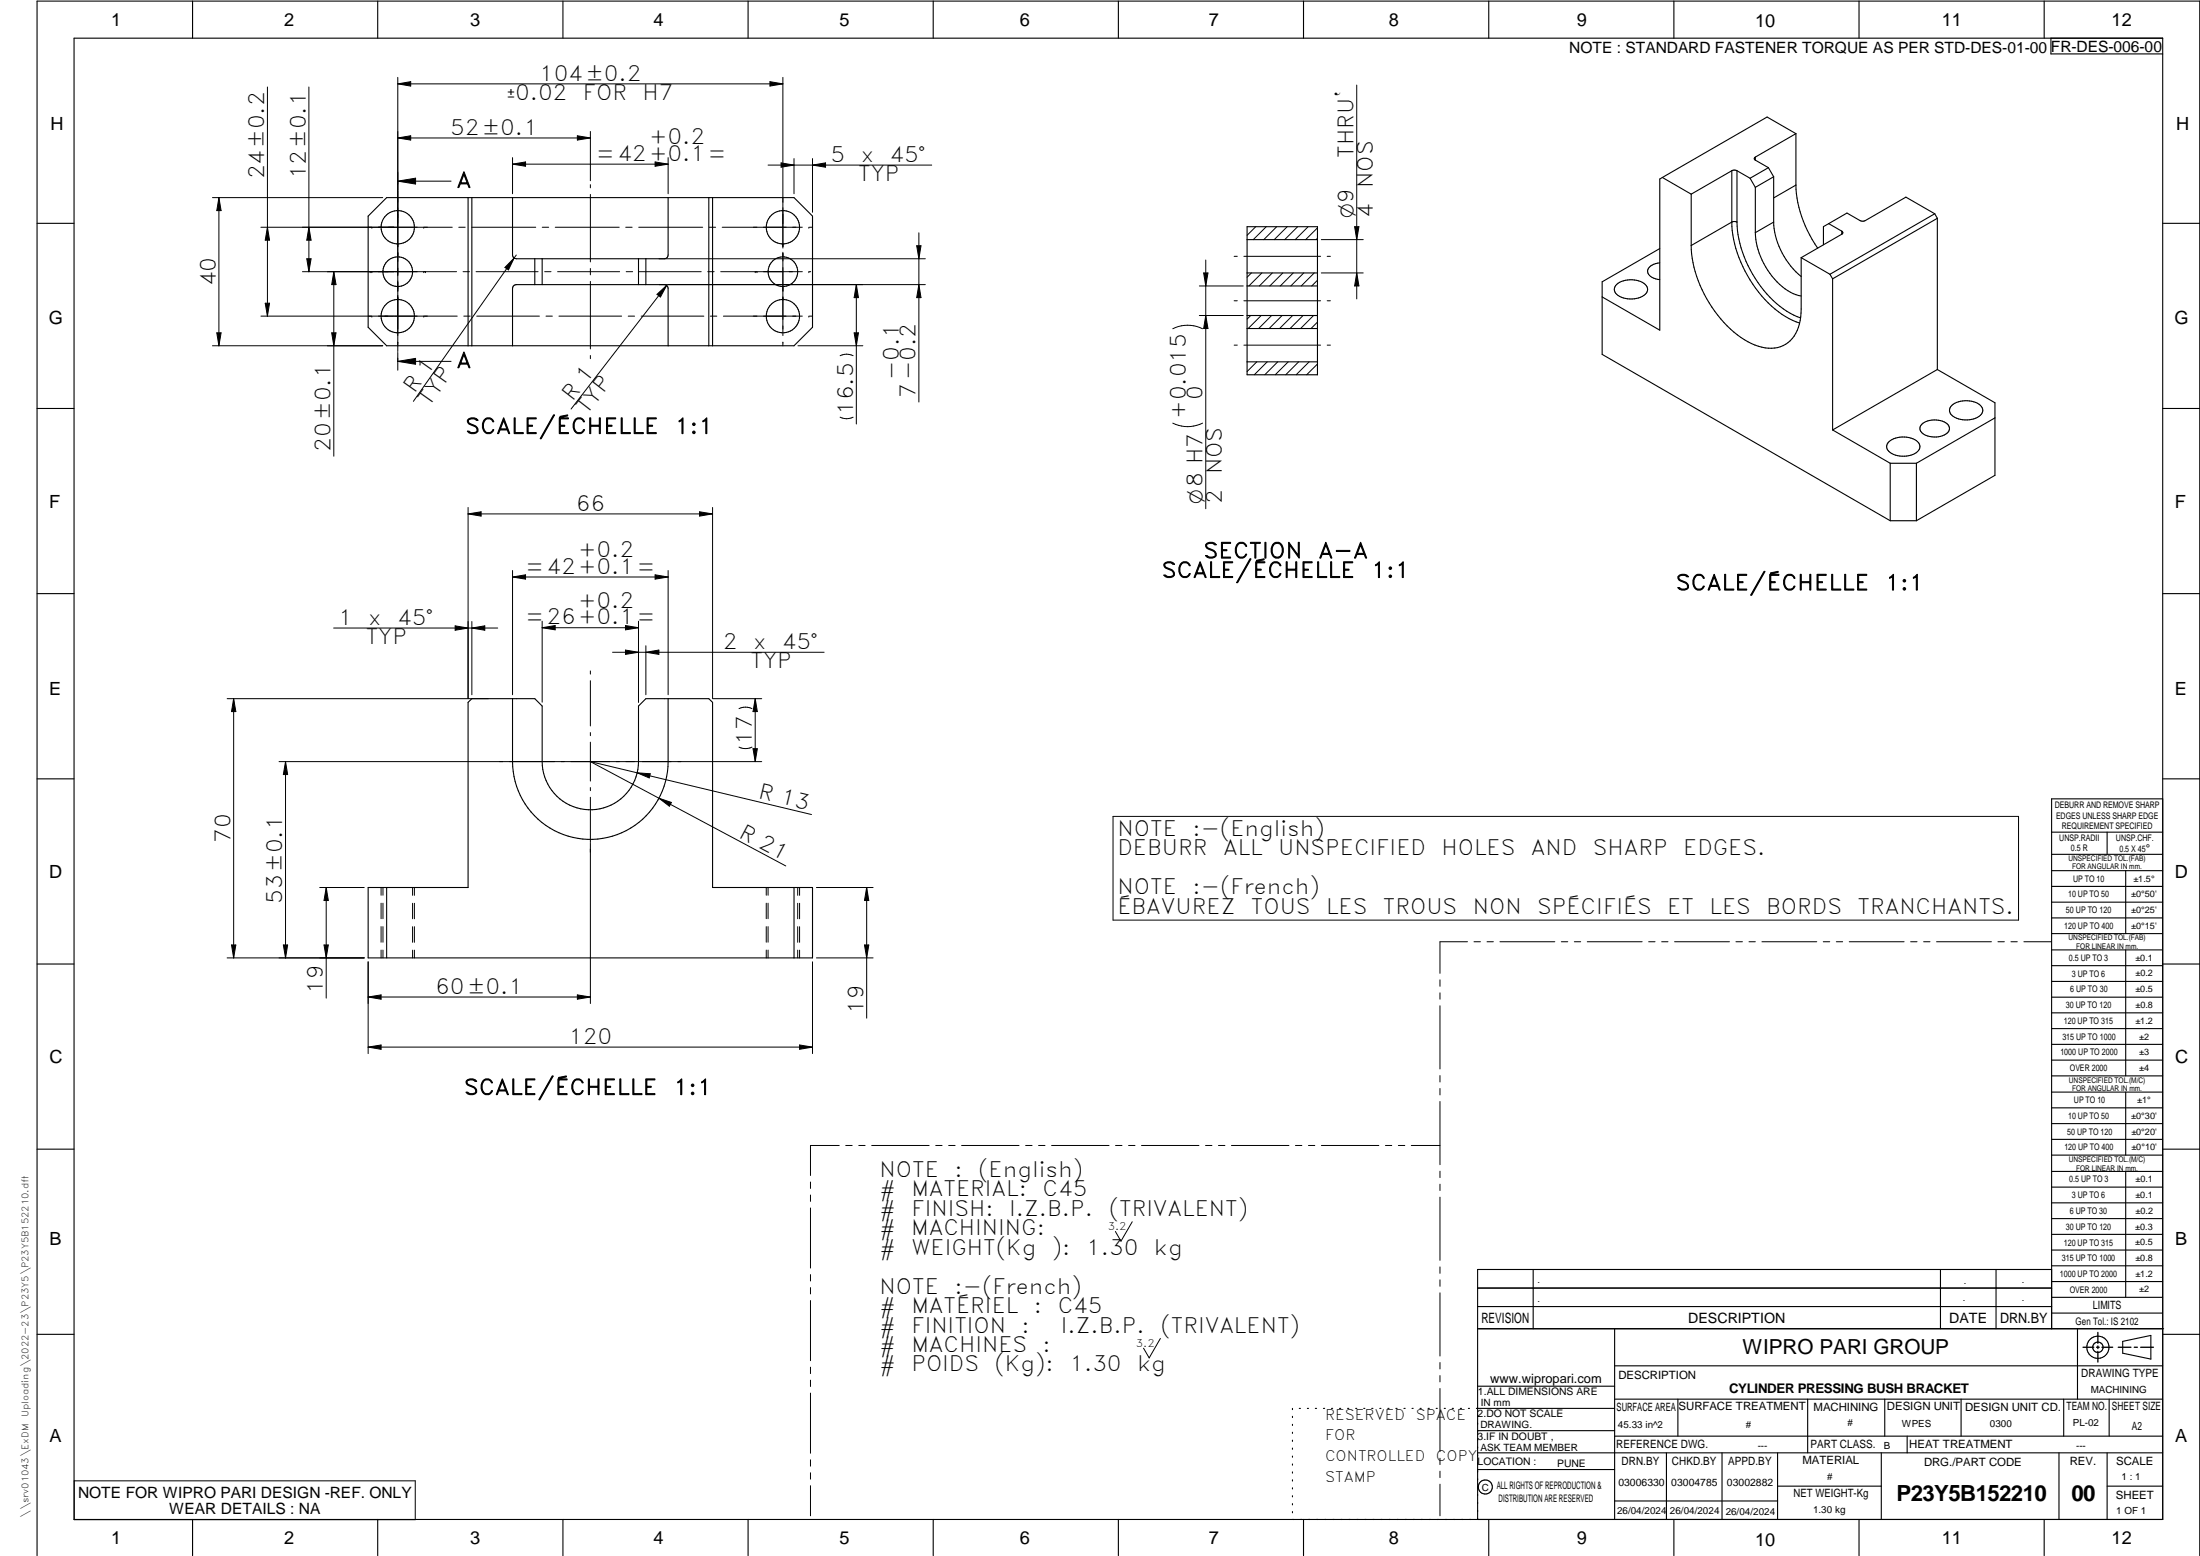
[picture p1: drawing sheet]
<svg xmlns="http://www.w3.org/2000/svg" width="594mm" height="420mm" viewBox="0 0 594 420" stroke-linecap="round" stroke-linejoin="round" font-family="sans-serif">
<g fill="none" stroke="#000" stroke-width=".3">
<path d="M20 10.3h564v400h-564zM52 .3v10M102 .3v10M152 .3v10M202 .3v10M252 .3v10M302 .3v10M352 .3v10M402 .3v10M452 .3v10M502 .3v10M552 .3v10"/>
<path d="M553.8 10.3v4.3h30.2M485 36.1v13.9M485 36.1l-11 6.3M485 36.1l-7.8-4.5-28.3 16.3M104.4 53.4h110l5 5v30l-5 5h-110l-5-5v-30zM126.4 53.4v40M127.4 53.4v40M138.4 53.4v15.5l.2 .5 .8 .5 40.3-.1 .5-.4 .2-.5v-15.5M191.4 53.4v40M192.4 53.4v40M448.9 47.9l-.7 .4v40.9l-15.6-9M448.9 47.9l7.8 4.5"/>
<path d="M456.7 52.4v13.9M467.6 60a32.7 32.7 0 0 0 15.5 26l2.9 1.2M467.6 60l-10.9 6.3M467.6 46.1l-10.9 6.3M467.6 46.1v13.9M469 46.1l3.6 2M469 46.1l-.8-.2-.6 .2M469 60l-.8-.2-.6 .2M469 60a31.2 31.2 0 0 0 14.4 24.6l2.8 1.2M469 46.1v13.9M472.6 48.1l1.4 2.5M474 42.4l-.3 .5 .3 .3"/>
<path d="M474 42.4v.8M474 43.2l3.5 2.1M474 50.6v12.2M477.5 45.3l-4.9 2.8M477.5 45.3l1.5 2.4M479 47.7l-5 2.9M479 47.7v12.3M479 60a20.5 20.5 0 0 0 7.4 14.7M479 60l-5 2.8M485 50a31.5 31.5 0 0 0 5.8 17M485 50l-6 3.4M522.5 57.7l-7.8-4.5-11.3 6.5-1.1-.1-3.6-2.1-4.9 2.9"/>
<path d="M522.5 57.7l.6 1.2M522.5 57.7l-28.3 16.4M523.1 58.9v40.9M523.1 58.9l-28.2 16.4M10 60.3h10M144.4 69.9v7M146.4 69.9v7M172.4 69.9v7M174.4 69.9v7M336.8 61.2h19v40h-19zM336.8 73.7h19M336.8 77.2h19"/>
<path d="M336.8 64.7h19M436.6 76.8a6.3 6.3 0 0 1 7.9 .3 1.87 1.87 0 0 1-1 2.9 6.4 6.4 0 0 1-7.2-.8l-.3-.7v-.7zM448.2 71a2.97 2.97 0 0 0-3.3 2.4 3.2 3.2 0 0 0 3.3 2.1M448.2 67.1l-15.6 9v19.6l77.8 44.9M456.7 66.3a32.6 32.6 0 0 0 15.3 26 9.9 9.9 0 0 0 10.8 .2 10.8 10.8 0 0 0 3.6-9.1v-13.8M474 62.8a20 20 0 0 0 10.2 16.5l2.2 .6M486.4 69.6l7.8 4.5M493.8 60.4l-1.4 .8v4.9M493.8 60.4l3.5 2M494.2 74.1l.7 1.2M494.9 75.3v40.8M497.3 63.2l-10.9 6.4"/>
<path d="M497.3 62.4l.3 .5-.3 .3M497.3 62.4v.8M584 60.3h10M138.4 93.4v-15.5l.2-.6 .5-.4h40.3l.8 .4 .2 .6v15.5M336.8 85.2h19M336.8 97.7h19M336.8 88.7h19M523.1 99.8l-28.2 16.3M523.1 99.8l15.6 9v19.6l-21.2 12.2M10 110.3h10M494.9 116.1l15.5 9M510.1 119.3a6.3 6.3 0 0 1 8 .3 2.09 2.09 0 0 1-1.6 3.1 6 6 0 0 1-6.9-1.4l-.1-1.1z"/>
<path d="M519 114.6a5.7 5.7 0 0 1 7.1 .1 1.75 1.75 0 0 1-1.1 2.8 5.7 5.7 0 0 1-6.3-1l-.3-1zM527.1 109.5a6.3 6.3 0 0 1 7.9 .3 1.88 1.88 0 0 1-1 2.9 6.4 6.4 0 0 1-7.2-.9l-.3-.7v-.7zM538.7 112.8l-21.2 12.3M584 110.3h10M510.4 125.1h7.1M510.4 125.1v15.5M517.5 125.1v15.5M510.4 140.6h7.1M10 160.3h10M584 160.3h10M126.4 189.7l1-1h17l2 1.9v15.1a13 13 0 0 0 13 13 13 13 0 0 0 13-13v-15.1l2-1.9h17l1 1v49.9h27v19.1h-120v-19.1h27zM180.4 188.7v17a21 21 0 0 1-21 21 21 21 0 0 1-21-21v-17"/>
<path d="M10 210.3h10M584 215.7h-30v143.1M584 210.3h10M104.4 239.6v19.1M214.4 239.6v19.1M554 230.7h30M554 224.7h30M554 235.1h30M554 239.4h30M569 224.7v6M574 235.1v17M554 243.6h30"/>
<path d="M554 247.9h30M554 252.1h30M554 256.5h30M574 256.5v34M10 260.3h10M554 260.8h30M554 265h30M554 269.3h30M554 273.5h30M554 277.7h30M584 260.3h10M554 282h30"/>
<path d="M554 286.3h30M554 290.5h30M554 294.9h30M554 299.1h30M574 294.9v17M10 310.3h10M554 303.4h30M554 307.7h30M554 311.9h30M554 316.3h30M574 316.3v34M584 310.3h10"/>
<path d="M554 320.5h30M554 324.8h30M554 329.1h30M554 333.3h30M554 337.5h30M399 358.8h185.3M399 352.8h155M399 347.8h155M414 342.8v16M436 358.8v51.5M524 342.8v16M539 342.8v16"/>
<path d="M554 342.8h-155v67.5M554 341.8h30M554 346.1h30M554 350.3h30M554 354.6h30M561 358.8v19M10 360.3h10M399 374.3h37M436 368.8h148M436 377.8h148M453.1 377.8v10M488.1 377.8v14.5"/>
<path d="M508.9 377.8v10M529.6 377.8v10M557.3 377.8v10M569.5 377.8v10M573.2 362.2l7.6-1.6v6.4l-7.6-1.6zM584 360.3h10M349 380.3v.3M349 382.4v.4M349 384.6v.3M349 386.7v.4M349 388.9v.3M349 391v.4"/>
<path d="M349 393.2v.3M349 395.3v.3M349 397.4v.4M349 399.6v.3M350.9 380.3h.3M353 380.3h.3M355.2 380.3h.3M357.4 380.3h.3M359.6 380.3h.3M361.7 380.3h.3M363.9 380.3h.3M366.1 380.3h.3"/>
<path d="M368.3 380.3h.3M370.4 380.3h.3M372.6 380.3h.3M374.8 380.3h.3M376.9 380.3h.4M379.1 380.3h.3M381.3 380.3h.3M383.4 380.3h.4M385.6 380.3h.4M387.8 380.3h.3M390 380.3h.3M392.1 380.3h.4"/>
<path d="M394.3 380.3h.4M396.5 380.3h.3M399 396.8h37M399 392.3h185M399 386.3h37M436 387.8h148M436 380.3h-37.3M450 392.3v18M465 392.3v18M480 392.3v18M508 392.3v18M515 387.8v4.5"/>
<path d="M556 392.3v18M569 392.3v18M52 410.3v9.8M102 410.3v9.8M152 410.3v9.8M202 410.3v9.8M252 410.3v9.8M302 410.3v9.8M349 401.7v.4M349 403.9v.3M349 406v.4M349 408.2v.3"/>
<path d="M352 410.3v9.8M402 410.3v9.8M436 405.3h44M452 410.3v9.8M480 401.3h28M502 410.3v9.8M552 410.3v9.8M569 401.3h15M10 420.1v-419.8h584v419.8"/>
<circle cx="107.4" cy="61.4" r="4.5"/>
<circle cx="107.4" cy="73.4" r="4"/>
<circle cx="211.4" cy="73.4" r="4"/>
<circle cx="211.4" cy="61.4" r="4.5"/>
<circle cx="107.4" cy="85.4" r="4.5"/>
<circle cx="211.4" cy="85.4" r="4.5"/>
<circle cx="566.5" cy="363.8" r="1.4"/>
<circle cx="566.5" cy="363.8" r="3"/>
<circle cx="401.1" cy="401.5" r="1.91"/>
</g>
<g fill="none" stroke="#000" stroke-width=".27">
<path d="M72.2 23.5v61.9M83.4 23.5v49.9M107.4 22.6h104M107.4 37.3h52M107.4 22.6l3.5-.5v1.1zM107.4 20.9v74M107.4 37.3l3.5-.6v1.1zM155.9 36.7l3.5 .6-3.5 .5zM159.4 35.5v13.3M207.9 22.1l3.5 .5-3.5 .6zM211.4 20.9v46.1M366.4 23v57.7"/>
<path d="M57.4 53.4h46M59.1 53.4l.6 3.5h-1.2zM59.1 53.4v40M107.4 54.4h.1M107.4 48.9h14.4M107.4 48.9l4.8-.8v1.6zM138.4 42.6v9.7M138.4 44.3l3.5-.6v1.2zM138.4 44.3h42M159.4 49.9v.8M159.4 52.5v18.2M176.9 43.7l3.5 .6-3.5 .6z"/>
<path d="M180.4 42.6v9.7M207.4 44.6h44.2M210.9 44l3.5 .6-3.5 .5zM211.4 54.4h.1M214.4 42.8v9.5M219.4 42.8v14.5M219.4 44.6l3.5-.6v1.1zM70.5 61.4h51.6M72.2 61.4l.6 3.5h-1.2zM81.7 73.4h41.6M82.8 69.9h1.2l-.6 3.5zM83.4 61.4l.6 3.5h-1.2z"/>
<path d="M90.1 73.4v49.8M90.1 73.4l.6 3.5h-1.1zM99.9 73.4h.1M100.4 61.4h.1M100.4 73.4h.1M107.4 68.4h.1M107.4 78.4h.1M107.4 66.4h.1M107.4 65.9h.1M114.4 61.4h.1M114.4 73.4h.1M114.9 73.4h.1"/>
<path d="M123.9 61.4h1.7M125 73.4h1.8M127.4 61.4h17.3M128.6 73.4h16.7M138.8 69.7l-1.5 3.2-1-.7zM139.4 68.9l-27.8 39.5M146.4 61.4h1.8M147.1 73.4h1.7M149.9 61.4h17.3M150.6 73.4h16.7M159.4 72.5v1.7M159.4 76v18.2"/>
<path d="M169 61.4h1.7M169.1 73.4h1.7M172.5 61.4h17.3M172.6 73.4h16.8M177.4 79.5l2.6-2.4-1.7 3.1zM178 76.9h71.9M178 69.9h71.9M180 77.1l-25.8 33.3M191.1 73.4h1.7M191.5 61.4h1.7M194.6 73.4h22.1M195 61.4h21.7"/>
<path d="M203.9 73.4h.1M204.4 73.4h.1M211.4 78.4h.1M211.4 66.4h.1M211.4 65.9h.1M211.4 68.4h.1M211.4 68.1v22.5M218.4 73.4h.1M218.4 61.4h.1M218.5 73.4h.4M218.5 61.4h.8M219.4 61.4h.1"/>
<path d="M231.2 76.9l.6 3.5h-1.2zM231.2 76.9v37.6M247.5 66.4h1.2l-.6 3.5zM248.1 76.9l.6 3.5h-1.2zM248.1 62.9v45.7M323.9 77.2h11.8M325 73.7h1.2l-.6 3.5zM325.6 70.2v67.2M333.3 69.2h.8M335.9 69.2h20.7M337.9 73.7l-1.1 1.2M339.1 61.2l-2.3 2.3"/>
<path d="M340.8 73.7l-3.6 3.5M341.9 61.2l-3.5 3.5M343.6 73.7l-3.5 3.5M344.8 61.2l-3.5 3.5M346.4 73.7l-3.5 3.5M347.6 61.2l-3.5 3.5M349.2 73.7l-3.5 3.5M350.4 61.2l-3.5 3.5M352.1 73.7l-3.5 3.5M353.2 61.2l-3.4 3.5M354.9 73.7l-3.5 3.5M355.8 75.7l-1.6 1.5"/>
<path d="M355.8 64.3l-.4 .4M355.8 61.5l-3.2 3.2M356.8 64.7h11.3M356.8 73.7h11.3M358.4 69.2h.9M365.8 61.2h1.2l-.6 3.5zM366.4 73.7l.6 3.5h-1.2zM57.4 93.4h46M58.5 89.9h1.2l-.6 3.5zM70.5 85.4h53M71.6 81.9h1.2l-.6 3.5zM89.6 89.9h1.1l-.6 3.5z"/>
<path d="M100.4 85.4h.1M107.4 92.4h.1M107.4 95.2v4.8M107.4 97.6l4.8-.8v1.6zM107.4 80.4h.1M107.4 80.8h.1M107.4 97.6h14.4M114.4 85.4h.1M125.2 85.4h1.8M128.7 85.4h17M147.4 85.4h1.8M150.9 85.4h17"/>
<path d="M159.4 96v.9M169.6 85.4h1.8M173.1 85.4h17M191.8 85.4h1.8M195.3 85.4h21.4M211.4 92.4h.1M211.4 80.4h.1M211.4 80.8h.1M211.4 92.5v.7M211.4 93.3v.1M215.5 93.4h17.5M218.4 85.4h.1"/>
<path d="M218.5 85.4h.8M219.4 85.4h.1M230.4 96.1l-1.8-.5-1.7 .5M230.6 89.9h1.2l-.6 3.5zM323.9 85.2h11.8M324.7 88.8a9 9 0 0 0-8 0M325.6 85.2l.6 3.5h-1.2zM333.3 81.2h.8M333.3 93.2h.8M335.9 81.2h20.7M335.9 93.2h20.7M337.7 85.2l-.9 1"/>
<path d="M339.4 97.7l-2.6 2.6M340.6 85.2l-3.5 3.5M342.2 97.7l-3.5 3.5M343.4 85.2l-3.5 3.5M345 97.7l-3.5 3.5M346.2 85.2l-3.5 3.5M347.9 97.7l-3.5 3.5M349.1 85.2l-3.6 3.5M350.7 97.7l-3.5 3.5M351.9 85.2l-3.5 3.5M353.5 97.7l-3.5 3.5M354.7 85.2l-3.5 3.5"/>
<path d="M355.8 98.3l-3 2.9M355.8 87l-1.8 1.7M358.4 81.2h.9M358.4 93.2h.9M230.4 112.6l-1.8 .5-1.7-.5M316.7 114.3a9 9 0 0 0 8 0M355.8 101.1l-.1 .1M126.4 137v51.6M126.4 138.8l3.5-.6v1.2zM126.4 138.8h66M188.9 138.2l3.5 .6-3.5 .6zM192.4 137v51.6"/>
<path d="M138.4 154.1v33.5M138.4 155.8l3.5-.6v1.2zM138.4 155.8h42M176.9 155.2l3.5 .6-3.5 .6zM180.4 154.1v33.5M90.1 169.6h44.3M122.9 169l3.5 .6-3.5 .6zM127.4 169.6l3.5-.6v1.2zM127.4 167.8v19.8M146.4 167.7v21.9M146.4 169.5l3.5-.6v1.2zM146.4 169.5h26"/>
<path d="M165.4 176.1h57.1M168.9 168.9l3.5 .6-3.5 .6zM168.9 175.5l3.5 .6-3.5 .6zM172.4 167.7v21.9M174.4 176.1l3.5-.6v1.2zM174.4 174.4v13.2M61.3 188.7h70.6M63.1 188.7l.6 3.5h-1.2zM63.1 188.7v70M159.4 181.2v.8M159.4 183.8v12.2M159.4 197.8v.8"/>
<path d="M192.5 188.7h13.2M199.6 191.3l1.7-.4 1.8 .4M203.9 188.7l.6 3.5h-1.2zM203.9 188.7v17M75.3 205.7h130.4M77.1 205.7l.6 3.4h-1.2zM77.1 205.7v53M159.4 212.7v.8M159.4 215.3v12.2M159.4 200.4v10.5M172.1 208.7l3.5 .2-.3 1.2zM177.9 215.5l3.4 1.2-.5 1z"/>
<path d="M199.6 201.7l1.7 .4 1.8-.4M203.3 202.2h1.2l-.6 3.5zM219.1 219.9l-59.7-14.2 52.8 28.1M86.3 239.6h12.1M88.1 239.6l.6 3.6h-1.2zM88.1 239.6v29.9M102.9 239.6v2.1M103.4 239.6v2.1M111.4 239.6v2.2M111.9 239.6v2.2M159.4 227.7v43.3M206.9 239.6v2.1"/>
<path d="M207.4 239.6v2.1M215.4 239.6v2.2M215.9 239.6v2.2M220.5 239.6h15.3M234 239.6l.6 3.6h-1.2zM234 239.6v35.3M300.6 220.5h244.5v28h-244.5zM61.3 258.7h37.1M62.5 255.2h1.2l-.6 3.5zM76.5 255.2h1.2l-.6 3.5zM87.5 255.2h1.2l-.6 3.5zM99.4 259.7v24.8"/>
<path d="M102.9 243.9v4.2M102.9 250.2v4.2M102.9 256.5v2.2M103.4 243.9v4.2M103.4 250.2v4.2M103.4 256.5v2.2M111.4 243.9v4.2M111.4 250.2v4.2M111.4 256.6v2.1M111.9 243.9v4.2M111.9 250.2v4.2M111.9 256.6v2.1"/>
<path d="M206.9 243.9v4.2M206.9 250.2v4.2M206.9 256.5v2.2M207.4 243.9v4.2M207.4 250.2v4.2M207.4 256.5v2.2M215.4 243.9v4.2M215.4 250.2v4.2M215.4 256.6v2.1M215.9 243.9v4.2M215.9 250.2v4.2M215.9 256.6v2.1"/>
<path d="M219.4 259.7v24.8M220.5 258.7h15.3M233.4 255.2h1.2l-.6 3.5zM396.3 254.3h-7.5v8.5M398 254.3h1.8M401.5 254.3h1.8M405 254.3h14.9M421.6 254.3h1.7M425.1 254.3h1.7M428.6 254.3h14.8M445.2 254.3h1.7M448.7 254.3h1.7"/>
<path d="M452.2 254.3h14.8M468.8 254.3h1.7M472.3 254.3h1.7M475.8 254.3h14.8M492.4 254.3h1.7M495.9 254.3h1.7M499.4 254.3h14.8M515.9 254.3h1.8M519.4 254.3h1.8M522.9 254.3h14.9M539.5 254.3h1.7M543 254.3h1.7"/>
<path d="M546.5 254.3h7.4M99.4 269.2l3.5-.6v1.2zM99.4 269.2h60M155.9 268.6l3.5 .6-3.5 .6zM388.8 264.6v1.7M388.8 268.1v1.7M388.8 271.6v17M99.4 282.7l3.5-.5v1.1zM99.4 282.7h120M215.9 282.2l3.5 .5-3.5 .6zM388.8 290.4v1.8M388.8 293.9v1.8"/>
<path d="M388.8 297.4v17.1M218.9 319.2v1.7M226.6 309.3h-7.7v8.1M228.4 309.3h1.7M231.9 309.3h1.7M235.4 309.3h15.5M252.7 309.3h1.7M256.2 309.3h1.7M259.7 309.3h15.5M277 309.3h1.7M280.5 309.3h1.7M284 309.3h15.5"/>
<path d="M301.2 309.3h1.8M304.8 309.3h1.7M308.2 309.3h15.6M325.5 309.3h1.8M329 309.3h1.8M332.5 309.3h15.6M349.8 309.3h1.8M353.3 309.3h1.7M356.8 309.3h15.5M374.1 309.3h1.7M377.6 309.3h1.7M381.1 309.3h7.7"/>
<path d="M388.8 316.3v1.7M388.8 319.8v1.7M218.9 322.7v1.7M218.9 326.2v16.2M305.7 329.9l-3 5.3-1.5-2.7M388.8 323.3v17M218.9 344.2v1.7M218.9 347.7v1.7M218.9 351.2v16.2M388.8 342.1v1.7M388.8 345.6v1.7M388.8 349.1v17.1"/>
<path d="M218.9 369.2v1.7M218.9 372.7v1.7M218.9 376.2v16.2M313.3 361.4l-3 5.3-1.5-2.7M388.8 367.9v1.8M388.8 371.4v1.7M388.8 374.9v17.1M20 399.9h92.1v10.5h-92.1zM218.9 394.2v1.7M218.9 397.7v1.7M388.8 393.8v1.7M388.8 397.3v1.7"/>
<path d="M218.9 401.2v8.1M388.8 400.8v8.5"/>
</g>
<path d="M566.5 359.8v2.9M562.5 363.8h2.9M566.1 363.8h.8M566.5 363.5v.7M566.5 364.9v2.9M567.6 363.8h2.9M572 363.8h3.4M576.3 363.8h.9M578.1 363.8h3.4" fill="none" stroke="#000" stroke-width=".36"/>
<g fill="#000">
<path d="M107.4 37.3l3.5-.6v1.1zM107.4 22.6l3.5-.5v1.1zM155.9 36.7l3.5 .6-3.5 .5zM207.9 22.1l3.5 .5-3.5 .6zM59.1 53.4l.6 3.5h-1.2zM107.4 48.9l4.8-.8v1.6zM138.4 44.3l3.5-.6v1.2zM176.9 43.7l3.5 .6-3.5 .6zM210.9 44l3.5 .6-3.5 .5zM219.4 44.6l3.5-.6v1.1zM72.2 61.4l.6 3.5h-1.2zM82.8 69.9h1.2l-.6 3.5z"/>
<path d="M83.4 61.4l.6 3.5h-1.2zM90.1 73.4l.6 3.5h-1.1zM138.8 69.7l-1.5 3.2-1-.7zM247.5 66.4h1.2l-.6 3.5zM325 73.7h1.2l-.6 3.5zM365.8 61.2h1.2l-.6 3.5zM366.4 73.7l.6 3.5h-1.2zM58.5 89.9h1.2l-.6 3.5zM71.6 81.9h1.2l-.6 3.5zM89.6 89.9h1.1l-.6 3.5zM107.4 97.6l4.8-.8v1.6zM177.4 79.5l2.6-2.4-1.7 3.1z"/>
<path d="M231.2 76.9l.6 3.5h-1.2zM230.6 89.9h1.2l-.6 3.5zM248.1 76.9l.6 3.5h-1.2zM325.6 85.2l.6 3.5h-1.2zM126.4 138.8l3.5-.6v1.2zM188.9 138.2l3.5 .6-3.5 .6zM138.4 155.8l3.5-.6v1.2zM176.9 155.2l3.5 .6-3.5 .6zM122.9 169l3.5 .6-3.5 .6zM127.4 169.6l3.5-.6v1.2zM146.4 169.5l3.5-.6v1.2zM168.9 168.9l3.5 .6-3.5 .6z"/>
<path d="M168.9 175.5l3.5 .6-3.5 .6zM174.4 176.1l3.5-.6v1.2zM63.1 188.7l.6 3.5h-1.2zM203.9 188.7l.6 3.5h-1.2zM77.1 205.7l.6 3.4h-1.2zM172.1 208.7l3.5 .2-.3 1.2zM177.9 215.5l3.4 1.2-.5 1zM203.3 202.2h1.2l-.6 3.5zM62.5 255.2h1.2l-.6 3.5zM76.5 255.2h1.2l-.6 3.5zM87.5 255.2h1.2l-.6 3.5zM88.1 239.6l.6 3.6h-1.2z"/>
<path d="M234 239.6l.6 3.6h-1.2zM233.4 255.2h1.2l-.6 3.5zM99.4 269.2l3.5-.6v1.2zM155.9 268.6l3.5 .6-3.5 .6zM99.4 282.7l3.5-.5v1.1zM215.9 282.2l3.5 .5-3.5 .6z"/>
</g>
<g font-size="6">
<text x="512.1" y="405.2">P23Y5B152210</text>
<text x="559.4" y="405.2">00</text>
</g>
<g font-size="5.7">
<text x="145.6" y="21.8">104±0.2</text>
<text x="157.4" y="27">FOR</text>
<text x="173.5" y="27">H7</text>
<text x="121.6" y="36.4">52±0.1</text>
<text x="175.3" y="38.9">+0.2</text>
<text x="161" y="43.4">=42+0.1=</text>
<text x="224.3" y="43.7">5</text>
<text x="232.4" y="43.7">x</text>
<text x="240.2" y="43.7">45°</text>
<text x="365.5" y="42.6" transform="rotate(-90 365.5 42.6)">THRU`</text>
<text x="71.3" y="48.5" transform="rotate(-90 71.3 48.5)">24±0.2</text>
<text x="82.5" y="48.5" transform="rotate(-90 82.5 48.5)">12±0.1</text>
<text x="123.3" y="50.7">A</text>
<text x="231.7" y="49">TYP</text>
<text x="370.7" y="50.8" transform="rotate(-90 370.7 50.8)">NOS</text>
<text x="370.7" y="58.9" transform="rotate(-90 370.7 58.9)">4</text>
<text x="58.2" y="77.3" transform="rotate(-90 58.2 77.3)">40</text>
<text x="123.3" y="99.3">A</text>
<text x="111.9" y="106.4" transform="rotate(-55 111.9 106.4)">R 1</text>
<text x="242.7" y="102.7" transform="rotate(-90 242.7 102.7)">-0.1</text>
<text x="247.2" y="107.3" transform="rotate(-90 247.2 107.3)">7-0.2</text>
<text x="115.9" y="109.9" transform="rotate(-55 115.9 109.9)">TYP</text>
<text x="154.6" y="108.5" transform="rotate(-52 154.6 108.5)">R 1</text>
<text x="158.4" y="112.2" transform="rotate(-52 158.4 112.2)">TYP</text>
<text x="230.4" y="112" transform="rotate(-90 230.4 112)">16.5</text>
<text x="320.2" y="113" transform="rotate(-90 320.2 113)">+0.015</text>
<text x="324.7" y="108.1" transform="rotate(-90 324.7 108.1)">0</text>
<text x="125.6" y="117.1">SCALE/ÉCHELLE</text>
<text x="182.2" y="117.1">1:1</text>
<text x="89.3" y="122" transform="rotate(-90 89.3 122)">20±0.1</text>
<text x="330" y="128" transform="rotate(-90 330 128)">NOS</text>
<text x="155.5" y="137.9">66</text>
<text x="330" y="136.1" transform="rotate(-90 330 136.1)">2</text>
<text x="141.9" y="154.9">=42+0.1=</text>
<text x="156.1" y="150.4">+0.2</text>
<text x="313.7" y="156">SCALE/ÉCHELLE</text>
<text x="325" y="150.7">SECTION</text>
<text x="356" y="150.7">A-A</text>
<text x="370.3" y="156">1:1</text>
<text x="452.5" y="159.3">SCALE/ÉCHELLE</text>
<text x="509.1" y="159.3">1:1</text>
<text x="156.1" y="164.1">+0.2</text>
<text x="91.3" y="168.7">1</text>
<text x="98.8" y="174">TYP</text>
<text x="99.4" y="168.7">x</text>
<text x="107.2" y="168.7">45°</text>
<text x="141.9" y="168.6">=</text>
<text x="147.5" y="168.6">26+0.1=</text>
<text x="195.2" y="175.2">2</text>
<text x="203.4" y="175.2">x</text>
<text x="211.1" y="175.2">45°</text>
<text x="202.7" y="180.5">TYP</text>
<text x="203.1" y="201.1" transform="rotate(-90 203.1 201.1)">17</text>
<text x="204.6" y="215.6" transform="rotate(13 204.6 215.6)">R 13</text>
<text x="62.2" y="227.6" transform="rotate(-90 62.2 227.6)">70</text>
<text x="199.2" y="225.9" transform="rotate(28 199.2 225.9)">R 21</text>
<text x="301.8" y="225.7">NOTE</text>
<text x="322" y="225.7">:-(English)</text>
<text x="301.8" y="230.9">DEBURR</text>
<text x="330.3" y="230.9">ALL</text>
<text x="345.1" y="230.9">UNSPECIFIED</text>
<text x="389.3" y="230.9">HOLES</text>
<text x="413.4" y="230.9">AND</text>
<text x="430.1" y="230.9">SHARP</text>
<text x="454.5" y="230.9">EDGES.</text>
<text x="76.2" y="244" transform="rotate(-90 76.2 244)">53±0.1</text>
<text x="301.8" y="241.4">NOTE</text>
<text x="322" y="241.4">:-(French)</text>
<text x="301.8" y="246.7">ÉBAVUREZ</text>
<text x="337.8" y="246.7">TOUS</text>
<text x="358.1" y="246.7">LES</text>
<text x="373.4" y="246.7">TROUS</text>
<text x="397.7" y="246.7">NON</text>
<text x="415.1" y="246.7">SPÉCIFIÉS</text>
<text x="450.2" y="246.7">ET</text>
<text x="461.6" y="246.7">LES</text>
<text x="477" y="246.7">BORDS</text>
<text x="501.6" y="246.7">TRANCHANTS.</text>
<text x="87.2" y="268.3" transform="rotate(-90 87.2 268.3)">19</text>
<text x="117.6" y="268.4">60±0.1</text>
<text x="233.1" y="273.7" transform="rotate(-90 233.1 273.7)">19</text>
<text x="153.5" y="281.9">120</text>
<text x="125.3" y="295.6">SCALE/ÉCHELLE</text>
<text x="181.9" y="295.6">1:1</text>
<text x="237.5" y="317.8">NOTE</text>
<text x="257.7" y="317.8">:</text>
<text x="264.2" y="317.8">(English)</text>
<text x="237.5" y="323.1">#</text>
<text x="246.1" y="323.1">MATERIAL:</text>
<text x="281.5" y="323.1">C45</text>
<text x="237.5" y="328.3">#</text>
<text x="246.1" y="328.3">FINISH:</text>
<text x="272.5" y="328.3">I.Z.B.P.</text>
<text x="299.4" y="328.3">(TRIVALENT)</text>
<text x="237.5" y="333.6">#</text>
<text x="246.1" y="333.6">MACHINING:</text>
<text x="237.5" y="338.8">#</text>
<text x="246.1" y="338.8">WEIGHT(Kg</text>
<text x="284" y="338.8">):</text>
<text x="293.3" y="338.8">1.30</text>
<text x="311.6" y="338.8">kg</text>
<text x="237.5" y="349.3">NOTE</text>
<text x="257.7" y="349.3">:-(French)</text>
<text x="237.5" y="354.6">#</text>
<text x="237.5" y="359.8">#</text>
<text x="246.1" y="354.6">MATÉRIEL</text>
<text x="246.1" y="359.8">FINITION</text>
<text x="275.9" y="359.8">:</text>
<text x="279.2" y="354.6">:</text>
<text x="285.6" y="354.6">C45</text>
<text x="286.5" y="359.8">I.Z.B.P.</text>
<text x="313.4" y="359.8">(TRIVALENT)</text>
<text x="237.5" y="365.1">#</text>
<text x="246.1" y="365.1">MACHINES</text>
<text x="281.6" y="365.1">:</text>
<text x="237.5" y="370.3">#</text>
<text x="246.1" y="370.3">POIDS</text>
<text x="268.6" y="370.3">(Kg):</text>
<text x="288.8" y="370.3">1.30</text>
<text x="307.1" y="370.3">kg</text>
</g>
<text font-size="5.6" x="470.5" y="365.5">WIPRO PARI GROUP</text>
<g font-size="5.4">
<text x="136.9" y="27">u0.02</text>
<text x="365.5" y="58.9" transform="rotate(-90 365.5 58.9)">O9</text>
<text x="324.7" y="136.1" transform="rotate(-90 324.7 136.1)">O8 H7</text>
</g>
<g font-size="4.9">
<text x="30" y="7">1</text>
<text x="76.7" y="7">2</text>
<text x="127" y="7">3</text>
<text x="176.5" y="7">4</text>
<text x="226.7" y="7">5</text>
<text x="275.4" y="7">6</text>
<text x="326.4" y="7">7</text>
<text x="375" y="7">8</text>
<text x="425.8" y="7">9</text>
<text x="473.9" y="7.4">10</text>
<text x="524.3" y="7">11</text>
<text x="570.2" y="7">12</text>
<text x="13.6" y="35.2">H</text>
<text x="587.6" y="35.2">H</text>
<text x="13.2" y="87.5">G</text>
<text x="587.2" y="87.5">G</text>
<text x="13.3" y="137.1">F</text>
<text x="587.3" y="137.1">F</text>
<text x="13.3" y="187.6">E</text>
<text x="587.3" y="187.6">E</text>
<text x="13.3" y="237">D</text>
<text x="587.3" y="237">D</text>
<text x="13.4" y="287.1">C</text>
<text x="587.4" y="287.1">C</text>
<text x="13.4" y="336.3">B</text>
<text x="587.4" y="336.3">B</text>
<text x="13.4" y="389.3">A</text>
<text x="587.4" y="389.3">A</text>
<text x="30" y="417">1</text>
<text x="76.7" y="417">2</text>
<text x="127" y="417">3</text>
<text x="176.5" y="417">4</text>
<text x="226.7" y="417">5</text>
<text x="275.4" y="417">6</text>
<text x="326.4" y="417">7</text>
<text x="375" y="417">8</text>
<text x="425.8" y="417">9</text>
<text x="473.9" y="417.4">10</text>
<text x="524.3" y="417">11</text>
<text x="570.2" y="417">12</text>
</g>
<g font-size="4.2">
<text x="423.7" y="14.3">NOTE : STANDARD FASTENER TORQUE AS PER STD-DES-01-00</text>
<text x="553.8" y="14">FR-DES-006-00</text>
<text x="21.1" y="404.4">NOTE FOR WIPRO PARI DESIGN -REF. ONLY</text>
<text x="45.7" y="408.9">WEAR DETAILS : NA</text>
</g>
<g font-size="3.9">
<text x="357.8" y="383.4">RESERVED</text>
<text x="382.3" y="383.4">SPACE</text>
<text x="357.8" y="388.9">FOR</text>
<text x="357.8" y="394.5">CONTROLLED</text>
<text x="387.8" y="394.5">COPY</text>
<text x="357.8" y="400.1">STAMP</text>
</g>
<g font-size="3.8">
<text x="400.1" y="357.1">REVISION</text>
<text x="455.9" y="357.1">DESCRIPTION</text>
<text x="526.4" y="357.1">DATE</text>
<text x="540.1" y="357.1">DRN.BY</text>
</g>
<text font-size="3.6" x="466.9" y="376.2">CYLINDER PRESSING BUSH BRACKET</text>
<text font-size="3.5" x="402.4" y="373.3">www.wipropari.com</text>
<g font-size="3.1">
<text x="565.2" y="353.5">LIMITS</text>
<text x="562" y="371.7">DRAWING TYPE</text>
<text x="437" y="372.3">DESCRIPTION</text>
<text x="436.5" y="380.9">SURFACE AREA</text>
<text x="453.3" y="380.9">SURFACE TREATMENT</text>
<text x="489.7" y="380.9">MACHINING</text>
<text x="509.5" y="380.9">DESIGN UNIT</text>
<text x="530.6" y="380.9">DESIGN UNIT CD.</text>
<text x="558" y="380.7">TEAM NO.</text>
<text x="570.3" y="380.7">SHEET SIZE</text>
<text x="575.6" y="386.1">A2</text>
<text x="436.4" y="391.1">REFERENCE DWG.</text>
<text x="437.9" y="395.5">DRN.BY</text>
<text x="451.5" y="395.5">CHKD.BY</text>
<text x="466.6" y="395.5">APPD.BY</text>
<text x="486.7" y="395.4">MATERIAL</text>
<text x="488.9" y="391">PART CLASS.</text>
<text x="515.6" y="391">HEAT TREATMENT</text>
<text x="519.6" y="395.9">DRG./PART CODE</text>
<text x="558.9" y="395.6">REV.</text>
<text x="571.4" y="395.6">SCALE</text>
<text x="484.3" y="404.3">NET WEIGHT-Kg</text>
<text x="571.4" y="404.7">SHEET</text>
</g>
<text font-size="3" x="579.5" y="230.1">°</text>
<g font-size="2.8">
<text x="299.1" y="332.1">3.2</text>
<text x="560.5" y="357.7">Gen Tol.: IS 2102</text>
<text x="306.7" y="363.6">3.2</text>
<text x="399.1" y="376.7">1.ALL DIMENSIONS ARE</text>
<text x="399" y="382.7">2.DO NOT SCALE</text>
<text x="399" y="388.7">3.IF IN DOUBT ,</text>
<text x="399" y="395.5">LOCATION :</text>
<text x="420.5" y="396">PUNE</text>
<text x="437" y="401.3">03006330</text>
<text x="451.3" y="401.2">03004785</text>
<text x="466.3" y="401.3">03002882</text>
<text x="404.2" y="402">ALL RIGHTS OF REPRODUCTION &amp;</text>
<text x="404.7" y="405.4">DISTRIBUTION ARE RESERVED</text>
</g>
<g font-size="2.7">
<text x="564.6" y="376.2">MACHINING</text>
<text x="399.9" y="379.7">IN mm</text>
<text x="399.8" y="385.7">DRAWING.</text>
<text x="436.9" y="385.5">45.33 in^2</text>
<text x="471.4" y="385.6">#</text>
<text x="498.9" y="385.1">#</text>
<text x="513.6" y="385.3">WPES</text>
<text x="537.3" y="385.2">0300</text>
<text x="559.7" y="385.2">PL-02</text>
<text x="399.8" y="391.8">ASK TEAM MEMBER</text>
<text x="474.7" y="391.2">---</text>
<text x="508.7" y="391.2">B</text>
<text x="560.7" y="391.2">---</text>
<text x="493.4" y="399.6">#</text>
<text x="572.9" y="399.8">1 : 1</text>
<text x="400.1" y="402.5">C</text>
<text x="436.7" y="408.7">26/04/2024</text>
<text x="450.9" y="408.8">26/04/2024</text>
<text x="466" y="409">26/04/2024</text>
<text x="489.6" y="408.5">1.30 kg</text>
<text x="571.5" y="408.7">1 OF 1</text>
</g>
<g font-size="2.5">
<text x="559.2" y="229.9">0.5 R</text>
<text x="572.3" y="230.1">0.5 X 45</text>
<text x="559.4" y="323.5">3 UP TO 6</text>
<text x="558.9" y="327.8">6 UP TO 30</text>
<text x="557.8" y="332">30 UP TO 120</text>
<text x="415.2" y="346.4">.</text>
<text x="530.3" y="346.6">.</text>
<text x="545.9" y="346.4">.</text>
<text x="415.2" y="351.5">.</text>
<text x="530.1" y="351.3">.</text>
<text x="545.9" y="351.4">.</text>
</g>
<g font-size="2.4">
<text x="554.9" y="218.3">DEBURR AND REMOVE SHARP</text>
<text x="555.2" y="221.1">EDGES UNLESS SHARP EDGE</text>
<text x="556.1" y="227.2">UNSP.RADII</text>
<text x="556.8" y="223.8">REQUIREMENT SPECIFIED</text>
<text x="571.4" y="227">UNSP.CHF.</text>
<text x="559.8" y="238">UP TO 10</text>
<text x="576.1" y="238.1">±1.5°</text>
<text x="558.5" y="242.3">10 UP TO 50</text>
<text x="575.5" y="242.3">±0°50'</text>
<text x="557.4" y="250.8">120 UP TO 400</text>
<text x="557.9" y="246.5">50 UP TO 120</text>
<text x="575.5" y="250.8">±0°15'</text>
<text x="575.5" y="246.6">±0°25'</text>
<text x="558.7" y="259.4">0.5 UP TO 3</text>
<text x="559.5" y="263.7">3 UP TO 6</text>
<text x="576.6" y="259.4">±0.1</text>
<text x="576.6" y="263.7">±0.2</text>
<text x="559" y="268">6 UP TO 30</text>
<text x="576.6" y="268">±0.5</text>
<text x="557.9" y="272.2">30 UP TO 120</text>
<text x="576.6" y="272.2">±0.8</text>
<text x="556.9" y="280.7">315 UP TO 1000</text>
<text x="557.3" y="276.5">120 UP TO 315</text>
<text x="576.6" y="276.5">±1.2</text>
<text x="577.7" y="280.7">±2</text>
<text x="556.4" y="284.9">1000 UP TO 2000</text>
<text x="577.6" y="285">±3</text>
<text x="558.9" y="289.2">OVER 2000</text>
<text x="577.7" y="289.3">±4</text>
<text x="560" y="297.9">UP TO 10</text>
<text x="577.1" y="297.9">±1°</text>
<text x="558.5" y="302.1">10 UP TO 50</text>
<text x="575.5" y="302.2">±0°30'</text>
<text x="557.5" y="310.6">120 UP TO 400</text>
<text x="558.2" y="306.4">50 UP TO 120</text>
<text x="575.5" y="310.6">±0°10'</text>
<text x="575.5" y="306.4">±0°20'</text>
<text x="558.8" y="319.2">0.5 UP TO 3</text>
<text x="576.6" y="323.5">±0.1</text>
<text x="576.6" y="319.3">±0.1</text>
<text x="576.7" y="327.8">±0.2</text>
<text x="576.6" y="332">±0.3</text>
<text x="556.8" y="340.6">315 UP TO 1000</text>
<text x="557.3" y="336.3">120 UP TO 315</text>
<text x="576.6" y="336.3">±0.5</text>
<text x="576.6" y="340.6">±0.8</text>
<text x="556.2" y="344.8">1000 UP TO 2000</text>
<text x="576.6" y="344.8">±1.2</text>
<text x="558.9" y="349">OVER 2000</text>
<text x="577.7" y="349">±2</text>
<text x="7.7" y="382.7" transform="rotate(-90 7.7 382.7)">Uploading\2022-23\P23Y5\P23Y5B152210.dft</text>
<text x="7.7" y="409.9" transform="rotate(-90 7.7 409.9)">\\srv01043\ExDM</text>
</g>
<g font-size="2.1">
<text x="558.6" y="232.4">UNSPECIFIED TOL.(FAB)</text>
<text x="559.5" y="234.8">FOR ANGULAR IN mm.</text>
<text x="558.6" y="254">UNSPECIFIED TOL.(FAB)</text>
<text x="560.7" y="256.3">FOR LINEAR IN mm.</text>
<text x="558.7" y="292.4">UNSPECIFIED TOL.(M/C)</text>
<text x="559.6" y="294.7">FOR ANGULAR IN mm.</text>
<text x="558.7" y="313.8">UNSPECIFIED TOL.(M/C)</text>
<text x="560.6" y="316.2">FOR LINEAR IN mm.</text>
</g>
</svg>
